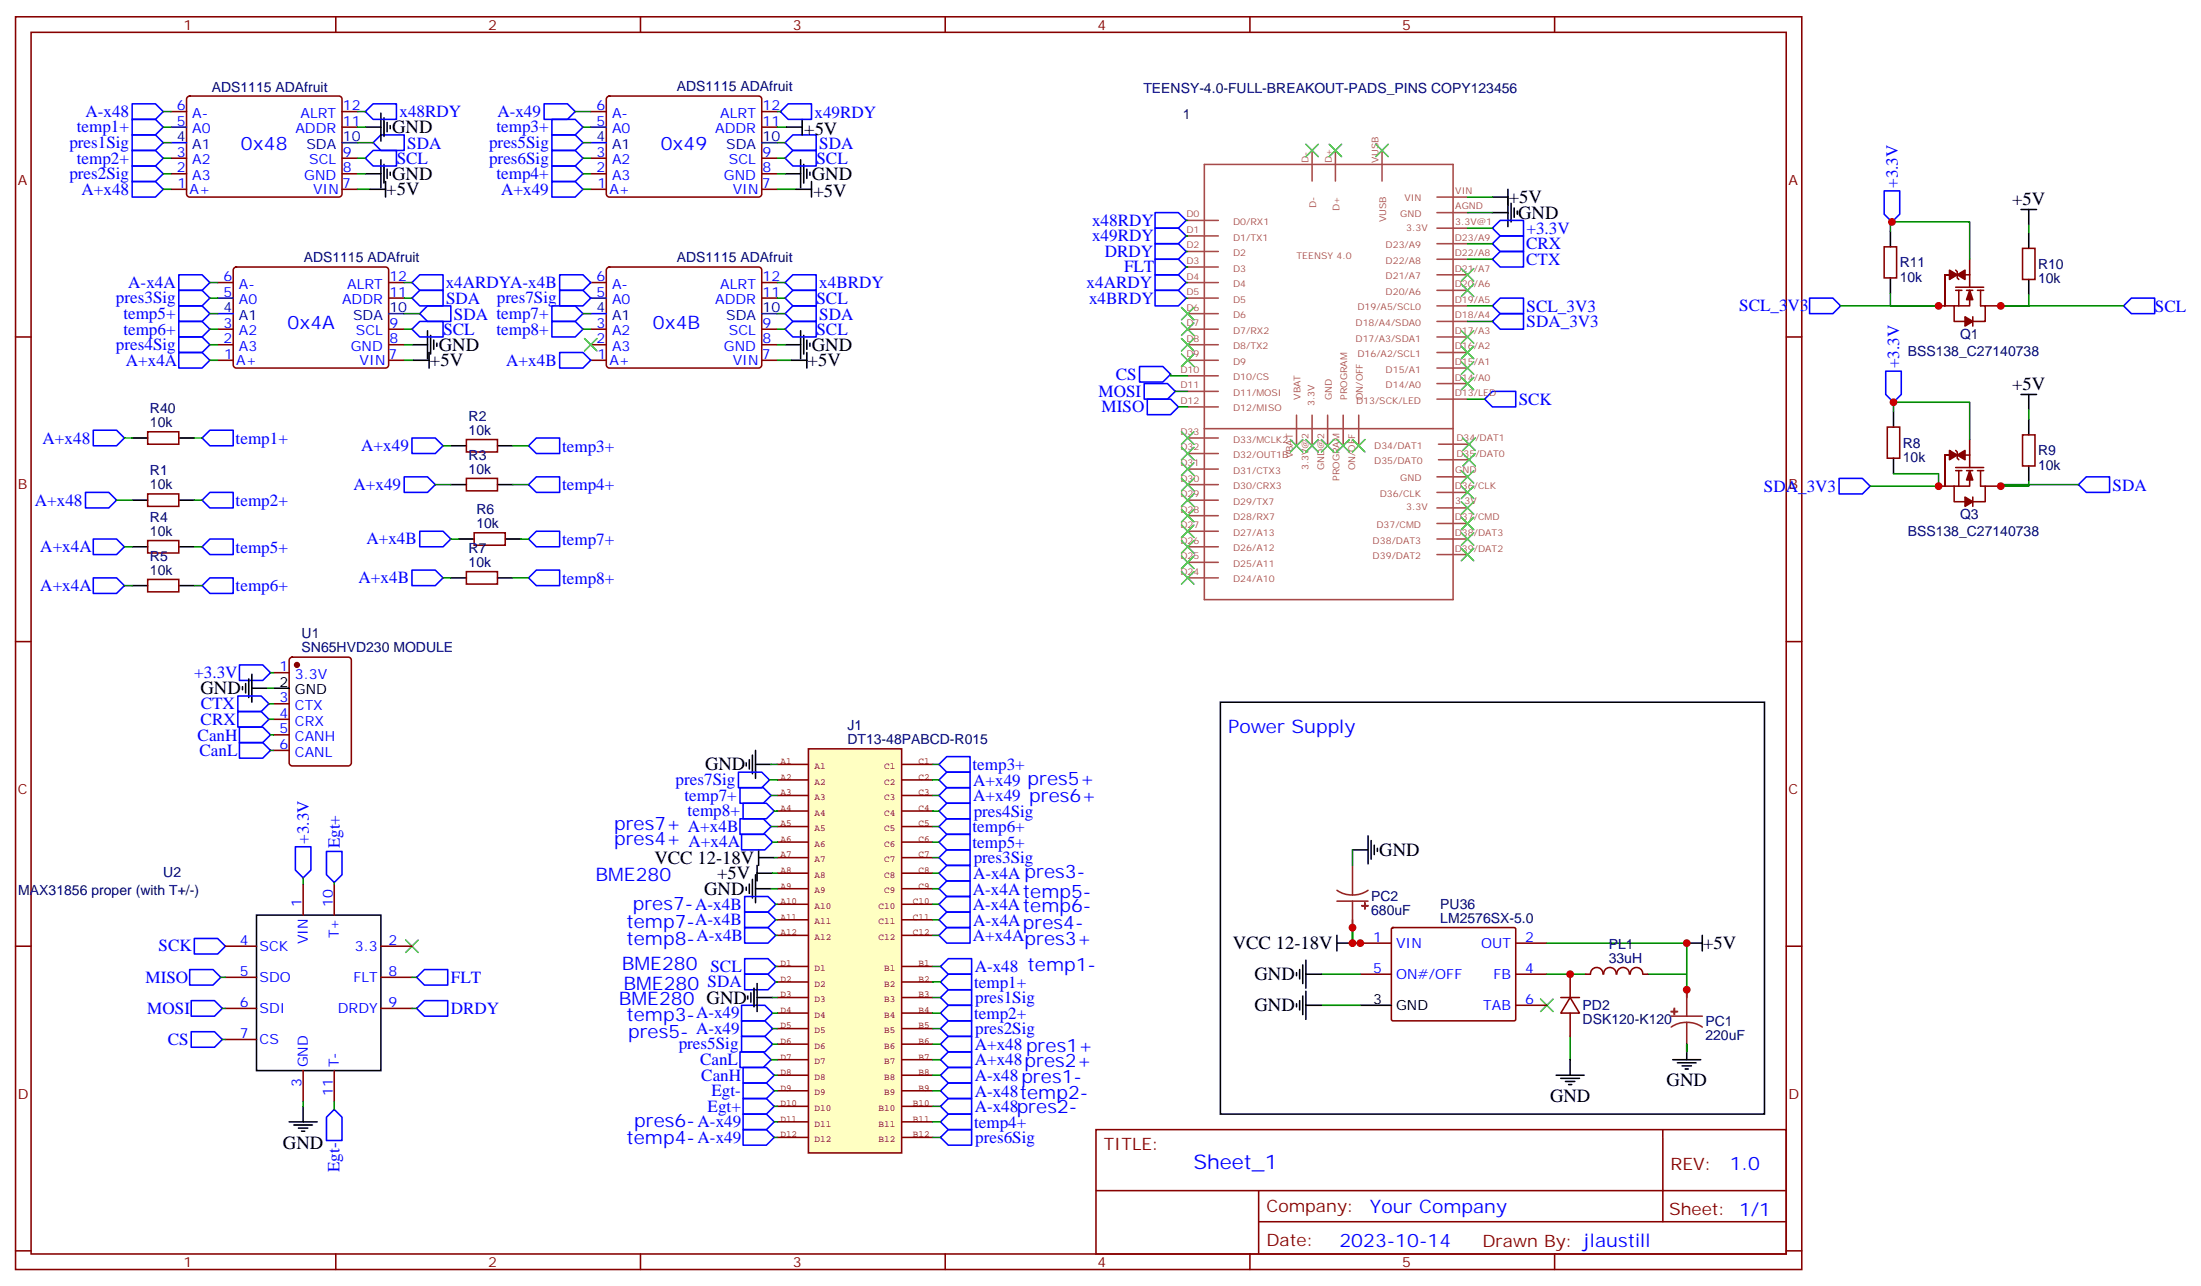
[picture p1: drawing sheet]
<svg xmlns="http://www.w3.org/2000/svg" width="499mm" height="292mm" viewBox="0 0 499 292" stroke-linecap="round" stroke-linejoin="round" font-family="sans-serif">
<g fill="none" stroke="#870000" stroke-width=".35">
<path d="M3.5 3.8h405.4v284.3h-405.4zM7.1 7.3h398.2v277.3h-398.2zM76.2 3.8v3.5M145.3 3.8v3.5M214.5 3.8v3.5M283.6 3.8v3.5M352.8 3.8v3.5M3.5 76.5h3.6M405.3 76.5h3.6M3.5 145.6h3.6M405.3 145.6h3.6M3.5 214.8h3.6"/>
<path d="M405.3 214.8h3.6M248.7 256.4h156.6v28.2h-156.6zM377.3 256.4v20.9M248.7 270.2h156.5M285.6 277.3h119.6M285.6 270.2v14.2M3.5 283.9h3.6M76.2 284.6v3.5M145.3 284.6v3.5M214.5 284.6v3.5M283.6 284.6v3.5M352.8 284.6v3.5"/>
<path d="M405.3 283.9h3.6"/>
</g>
<path d="M183.4 170h21.2v91.7h-21.2z" fill="#ffffc2" stroke="#850000" stroke-width=".35"/>
<g fill="none" stroke="#850000" stroke-width=".35">
<path d="M176.4 173.5h7M176.4 177h7M204.6 173.5h7.1M204.6 177h7.1M176.4 180.6h7M176.4 184.1h7M176.4 187.6h7M176.4 191.1h7M176.4 194.7h7M176.4 198.2h7M204.6 180.6h7.1M204.6 184.1h7.1"/>
<path d="M204.6 187.6h7.1M204.6 191.1h7.1M204.6 194.7h7.1M204.6 198.2h7.1M176.4 201.7h7M176.4 205.2h7M176.4 208.8h7M176.4 212.3h7M176.4 219.4h7M204.6 201.7h7.1M204.6 205.2h7.1M204.6 208.8h7.1"/>
<path d="M204.6 212.3h7.1M204.6 219.4h7.1M176.4 222.9h7M176.4 226.4h7M176.4 229.9h7M176.4 233.5h7M176.4 237h7M204.6 222.9h7.1M204.6 226.4h7.1M204.6 229.9h7.1M204.6 233.5h7.1M204.6 237h7.1"/>
<path d="M176.4 240.5h7M176.4 244.1h7M176.4 247.6h7M176.4 251.1h7M176.4 254.6h7M176.4 258.2h7M204.6 240.5h7.1M204.6 244.1h7.1M204.6 247.6h7.1M204.6 251.1h7.1M204.6 254.6h7.1M204.6 258.2h7.1"/>
</g>
<g fill="none" stroke="#3c3" stroke-width=".35">
<path d="M296.3 32.7l2.9 2.9M299.2 32.7l-2.9 2.9M301.6 32.7l2.8 2.9M304.4 32.7l-2.8 2.9M312.2 32.7l2.8 2.9M315 32.7l-2.8 2.9M132.6 76.8l2.9 2.9M135.5 76.8l-2.9 2.9M268.1 76.8l2.8 2.9M268.1 69.8l2.8 2.8M268.1 73.3l2.8 2.8M270.9 76.8l-2.8 2.9"/>
<path d="M270.9 69.8l-2.8 2.8M270.9 73.3l-2.8 2.8M331.6 61l2.8 2.8M331.6 64.5l2.8 2.8M331.6 75.1l2.8 2.8M331.6 78.6l2.8 2.8M334.4 61l-2.8 2.8M334.4 64.5l-2.8 2.8M334.4 75.1l-2.8 2.8M334.4 78.6l-2.8 2.8M268.1 80.4l2.8 2.8M268.1 98l2.8 2.8"/>
<path d="M270.9 80.4l-2.8 2.8M270.9 98l-2.8 2.8M292.8 99.8l2.8 2.8M295.6 99.8l-2.8 2.8M296.3 99.8l2.9 2.8M299.2 99.8l-2.9 2.8M299.9 99.8l2.8 2.8M302.7 99.8l-2.8 2.8M303.4 99.8l2.8 2.8M306.2 99.8l-2.8 2.8M306.9 99.8l2.8 2.8M309.7 99.8l-2.8 2.8"/>
<path d="M331.6 82.1l2.8 2.8M331.6 85.7l2.8 2.8M332 99.4l2.8 2.8M334.4 82.1l-2.8 2.8M334.4 85.7l-2.8 2.8M334.8 99.4l-2.8 2.8M268.1 101.5l2.8 2.9M268.1 105.1l2.8 2.8M268.1 108.6l2.8 2.8M268.1 112.1l2.8 2.8M268.1 115.6l2.8 2.9M268.1 119.2l2.8 2.8"/>
<path d="M270.9 101.5l-2.8 2.9M270.9 105.1l-2.8 2.8M270.9 108.6l-2.8 2.8M270.9 112.1l-2.8 2.8M270.9 115.6l-2.8 2.9M270.9 119.2l-2.8 2.8M331.6 110.3l2.8 2.9M331.6 113.9l2.8 2.8M331.6 117.4l2.8 2.8M331.6 106.8l2.8 2.8M332 102.9l2.8 2.9M334.4 110.3l-2.8 2.9"/>
<path d="M334.4 113.9l-2.8 2.8M334.4 117.4l-2.8 2.8M334.4 106.8l-2.8 2.8M334.8 102.9l-2.8 2.9M268.1 122.7l2.8 2.8M268.1 126.2l2.8 2.8M268.1 129.8l2.8 2.8M270.9 122.7l-2.8 2.8M270.9 126.2l-2.8 2.8M270.9 129.8l-2.8 2.8M331.6 124.5l2.8 2.8M331.6 120.9l2.8 2.9"/>
<path d="M334.4 124.5l-2.8 2.8M334.4 120.9l-2.8 2.9M92.1 213.4l2.8 2.8M94.9 213.4l-2.8 2.8M349.6 226.8l2.8 2.8M352.4 226.8l-2.8 2.8"/>
</g>
<g fill="none" stroke="#870000" stroke-width=".35">
<path d="M38.8 25.3h3.5M38.8 35.9h3.5M38.8 39.4h3.5M42.6 22l.4-.2h33.9a.71 .71 0 0 1 .7 .7v21.5a.76 .76 0 0 1-.7 .7h-33.9a.76 .76 0 0 1-.7-.7v-21.5zM77.6 25.3h3.5M77.6 35.9h3.5M77.6 39.4h3.5M77.6 28.9h3.5M134.1 25.3h3.5M134.1 35.9h3.5M134.1 39.4h3.5M137.8 22l.5-.2h33.9a.71 .71 0 0 1 .7 .7v21.5a.76 .76 0 0 1-.7 .7h-33.9a.76 .76 0 0 1-.7-.7v-21.5z"/>
<path d="M172.9 25.3h3.5M172.9 35.9h3.5M172.9 39.4h3.5M172.9 28.9h3.5M38.8 43h3.5M77.6 43h3.5M134.1 43h3.5M172.9 43h3.5M427.6 56h2.8v7.1h-2.8zM447 58.8v6.4M459 56.4h2.8v7h-2.8zM49.4 64.1h3.5"/>
<path d="M49.4 74.7h3.5M49.4 78.2h3.5M53.2 60.8l.4-.2h33.9a.71 .71 0 0 1 .7 .7v21.5a.76 .76 0 0 1-.7 .7h-33.9a.76 .76 0 0 1-.7-.7v-21.5zM88.2 64.1h3.5M88.2 74.7h3.5M88.2 78.2h3.5M88.2 67.7h3.5M134.1 64.1h3.5M134.1 74.7h3.5M134.1 78.2h3.5M137.8 60.8l.5-.2h33.9a.71 .71 0 0 1 .7 .7v21.5a.76 .76 0 0 1-.7 .7h-33.9a.76 .76 0 0 1-.7-.7v-21.5zM172.9 64.1h3.5"/>
<path d="M172.9 74.7h3.5M172.9 78.2h3.5M172.9 67.7h3.5M439.9 69.4h3.5M443.1 62.4h-1.8v7v-7h5.7M443.4 69.4v3.6h2.9M443.8 61.3l.3 .4v1.4l.4 .3M443.8 65.2h6.3M443.8 65.9h1.4M444.5 65.9v3.5M446.3 65.9h1.4M447 65.9v3.5h-3.6"/>
<path d="M447.7 71.9v2.1M448.7 65.9h1.4M449.4 65.9v3.5h1.1v3.6h-3.5M450.5 69.4h3.5M33.5 98h7.1v2.8h-7.1zM49.4 81.8h3.5M88.2 81.8h3.5M105.8 99.8h7.1v2.8h-7.1zM134.1 81.8h3.5M172.9 81.8h3.5M428.3 96.9h2.8v7.1h-2.8zM447 99.8v6.3"/>
<path d="M459 98.7h2.8v7.1h-2.8zM33.5 112.1h7.1v2.8h-7.1zM105.8 108.6h7.1v2.8h-7.1zM439.9 110.3h3.5M443.1 103.3h-1.8v7v-7h5.7M443.4 110.3v3.6h2.9M443.8 102.2l.3 .4v1.4l.4 .4M443.8 106.1h6.3M443.8 106.8h1.4M444.5 106.8v3.5M446.3 106.8h1.4M447 106.8v3.5h-3.6"/>
<path d="M447.7 112.8v2.1M448.7 106.8h1.4M449.4 106.8v3.5h1.1v3.6h-3.5M450.5 110.3h3.5M33.5 122.7h7.1v2.8h-7.1zM33.5 131.5h7.1v2.8h-7.1zM105.8 129.8h7.1v2.8h-7.1zM107.6 120.9h7.1v2.9h-7.1zM62.1 152.7h3.5M62.1 159.7h3.5M65.9 149.4l.4-.2h12.7a.71 .71 0 0 1 .7 .7v23.2a.76 .76 0 0 1-.7 .7h-12.7a.76 .76 0 0 1-.7-.7v-23.2zM62.1 163.3h3.5"/>
<path d="M62.1 166.8h3.5M62.1 170.3h3.5M51.2 214.8h7M68.8 200.7v7M75.8 200.7v7M86.4 214.8h7.1M308.7 214.1h7M315.8 210.7l.3-.2 27.7 .1 .2 .3-.1 20.6-.3 .2-27.7-.1-.2-.2zM344 214.1h7M51.2 221.8h7M51.2 228.9h7M51.2 235.9h7"/>
<path d="M86.4 221.8h7.1M86.4 228.9h7.1M308.7 221.1h7M344 221.1h7M344 228.2h7M354.2 226.4h4.2M356.3 226.4l2.1 3.5h-4.2zM356.3 221.1v5.3M356.3 229.9v5.3M359.8 221.1h1.1M360.9 221.1a1.41 1.41 0 0 1 1.4-1.5 1.41 1.41 0 0 1 1.4 1.5M363.9 221.1a1.41 1.41 0 0 1 1.4-1.5 1.41 1.41 0 0 1 1.4 1.5"/>
<path d="M366.9 221.1a1.41 1.41 0 0 1 1.4-1.5 1.41 1.41 0 0 1 1.4 1.5M370 221.1a1.41 1.41 0 0 1 1.4-1.5 1.41 1.41 0 0 1 1.4 1.5M372.9 221.1h1M68.8 243v7M75.8 243v7"/>
</g>
<g fill="none" stroke="#000" stroke-width=".35">
<path d="M82.9 39.4h3.5M82.9 28.9h3.5M86.4 25.7v6.3M86.4 36.3v6.3M87.1 26.7v4.3M87.1 37.3v4.3M87.8 27.8v2.1M87.8 38.4v2.1M88.5 28.5v.7M88.5 39.1v.7M178.2 39.4h3.5M178.5 28.9h3.5"/>
<path d="M181.7 36.3v6.3M182 27.1v3.5M182.4 37.3v4.3M183.1 38.4v2.1M183.8 39.1v.7M84 43h3.5M87.5 41.2v3.5M180.6 43h3.5M184.1 41.2v3.5M338.7 44.7h3.5M338.7 48.3h3.5M342.2 43v8.4"/>
<path d="M342.9 46.1v4.3M343.6 47.2v2.1M344.3 47.9v.7M429 52.5v3.5M458.6 47.6h3.5M460.4 47.6v3.5M460.4 52.8v3.6M93.5 78.2h3.5M97 75.1v6.3M97.7 76.1v4.3M98.4 77.2v2.1M99.1 77.9v.7"/>
<path d="M178.2 78.2h3.5M181.7 75.1v6.3M182.4 76.1v4.3M183.1 77.2v2.1M183.8 77.9v.7M429 63.1v3.5M460.4 63.4v3.6M30 99.4h3.5M40.6 99.4h3.5M93.8 81.8h3.6M97.4 80v3.5M179.6 81.8h3.5"/>
<path d="M183.1 80v3.5M429.7 93.4v3.5M458.6 89.5h3.5M460.4 89.5v3.6M460.4 95.2v3.5M30 113.5h3.5M40.6 113.5h3.5M102.3 101.2h3.5M102.3 110h3.5M112.9 101.2h3.5M112.9 110h3.5M429.7 104v3.5"/>
<path d="M460.4 105.8v3.5M30 124.1h3.5M30 132.9h3.5M40.6 124.1h3.5M40.6 132.9h3.5M102.3 131.2h3.5M104.1 122.3h3.5M112.9 131.2h3.5M114.7 122.3h3.5M55 155.9v.7M55.7 155.2v2.1M56.4 154.1v4.2"/>
<path d="M57.1 156.2h3.6M57.1 153v6.4M62.1 156.2h3.5M276.9 159.4h123.5v93.5h-123.5zM169.3 173.1v.7M170 172.4v2.2M170.7 171.4v4.2M171.4 170.3v6.4M171.4 173.5h3.6M170.7 199.6v4.2M171.4 198.5v6.4M171.8 198.2h3.5"/>
<path d="M171.8 196.4v3.6M172.2 194.7h3.5M172.2 192.9v3.5M306.9 192.9h3.5M310.4 189.7v6.4M311.1 190.8v4.2M311.9 191.8v2.2M312.6 192.5v.8M58.2 207.7h28.2v35.3h-28.2zM169.3 201.4v.7M170 200.7v2.1M171.4 201.7h3.6"/>
<path d="M295.6 219v4.2M296.3 217.9v6.4M303.4 214.1h3.5M303.4 212.3v3.5M382.8 214.1h3.5M386.3 212.3v3.5M169.7 226.1v.7M170.4 225.4v2.1M171.1 224.3v4.2M171.8 223.2v6.4M171.8 226.4h3.5M294.2 220.8v.7"/>
<path d="M294.2 227.8v.7M294.9 220.1v2.1M294.9 227.1v2.1M295.6 226.1v4.2M296.3 228.2h3.6M296.3 225v6.4M296.3 221.1h3.6M308.7 228.2h7M382.8 237v3.5M65.6 254.6h6.4M66.7 255.3h4.2M67.7 256h2.1"/>
<path d="M68.4 256.8h.7M68.8 251.1v3.5M353.1 244.1h6.4M354.2 244.8h4.2M355.2 245.5h2.2M356 246.2h.7M356.3 240.5v3.6M379.6 240.5h6.3M380.6 241.2h4.3M381.7 241.9h2.1M382.4 242.6h.7"/>
</g>
<g fill="none" stroke="#008700" stroke-width=".35">
<path d="M37 39.4h1.8M37 35.9h1.8M37 32.4h1.8M37 28.9h1.8M37 25.3h1.8M81.1 39.4h1.8M81.1 35.9h1.8M81.1 32.4h3.6M81.1 28.9h1.8M81.1 25.3h1.8M130.5 25.3h3.6M132.3 39.4h1.8"/>
<path d="M132.3 35.9h1.8M132.3 32.4h1.8M132.3 28.9h1.8M176.4 39.4h1.8M176.4 35.9h1.8M176.4 32.4h1.8M176.4 28.9h2.1M176.4 25.3h.7M37 43h1.8M81.1 43h2.9M132.3 43h1.8M176.4 43h4.2"/>
<path d="M269.2 57.1h.3M269.2 50h.3M269.2 53.6h.3M333 44.7h5.7M333 48.3h5.7M333 51.8h5.7M333 55.3h5.7M333 58.8h5.7M429 52.5v-2.1h18v8.4M460.4 51.1v1.7M47.6 78.2h1.8M47.6 74.7h1.8"/>
<path d="M47.6 71.2h1.8M47.6 67.7h1.8M47.6 64.1h1.8M91.7 78.2h1.8M91.7 74.7h1.8M91.7 71.2h3.5M91.7 67.7h1.8M91.7 64.1h1.8M132.3 74.7h1.8M132.3 71.2h1.8M176.4 78.2h1.8M176.4 74.7h1.8"/>
<path d="M176.4 71.2h1.8M176.4 67.7h1.8M176.4 64.1h1.8M269.2 67.7h.3M269.2 64.1h.3M269.2 60.6h.3M333 73h5.7M333 69.4h5.7M429 66.6v2.8h10.9h-22.2M460.4 67v2.4h-6.4h27.9M28.2 99.4h1.8M44.1 99.4h1.8"/>
<path d="M47.6 81.8h1.8M91.7 81.8h2.1M176.4 81.8h3.2M265.6 84.9v.4h3.9M266.7 88.8h2.8M267.4 92.4h2.1M333 90.6h3.9M429.7 93.4v-2.1h17.3v8.5M460.4 93.1v2.1M26.5 113.5h3.5M44.1 113.5h1.8M98.8 110h3.5"/>
<path d="M100.5 101.2h1.8M116.4 101.2h3.5M116.4 110h3.5M429.7 107.5h10.2v2.8h-15.5M460.4 109.3v1h-6.4v-.3h17.7M28.2 124.1h1.8M28.2 132.9h1.8M44.1 124.1h1.8M44.1 132.9h1.8M100.5 131.2h1.8M102.3 122.3h1.8M116.4 131.2h3.5"/>
<path d="M118.2 122.3h1.7M60.7 156.2h1.4M61 159.7h1.1M61.4 152.7h.7M61 163.3h1.1M61.4 166.8h.7M61.4 170.3h.7M174.6 177h1.8M175 173.5h1.4M211.7 177h1.4M211.7 173.5h1.4M68.8 199.2v1.5"/>
<path d="M175 180.6h1.4M175 187.6h1.4M175.3 198.2h1.1M175.3 191.1h1.1M175.7 194.7h.7M175.7 184.1h.7M211.7 194.7h1.4M211.7 198.2h1.4M211.7 180.6h1.4M211.7 184.1h1.4M211.7 187.6h1.4M211.7 191.1h1.4"/>
<path d="M306.9 192.9v3.5M75.8 200.3v.4M175 201.7h1.4M176 212.3h.4M176 208.8h.4M176 205.2h.4M176 219.4h.4M211.7 201.7h1.4M211.7 212.3h1.4M211.7 208.8h1.4M211.7 205.2h1.4M211.7 219.4h1.7"/>
<path d="M306.9 210.5v3.6h1.8M306.9 208.8v5.3M351 214.1h31.8v12.3v-5.3h-8.9M50.1 221.8h1.1M50.4 235.9h.8M50.4 228.9h.8M93.5 228.9h1M93.5 221.8h1M175.3 237h1.1M175.3 233.5h1.1M175.3 229.9h1.1M175.3 226.4h1.1"/>
<path d="M176 222.9h.4M211.7 237h1.7M211.7 233.5h1.7M211.7 229.9h1.7M211.7 226.4h1.7M211.7 222.9h1.7M299.9 221.1h8.8M299.9 228.2h8.8M351 221.1h8.8M356.3 235.2v5.3M382.8 237v1.8M68.8 250v1.1"/>
<path d="M75.8 250v1.8M175 240.5h1.4M175.7 244.1h.7M175.7 247.6h.7M175.7 251.1h.7M175.7 258.2h.7M175.7 254.6h.7M211.7 244.1h1.7M211.7 240.5h1.7M211.7 247.6h1.7M211.7 251.1h1.7M211.7 258.2h1.7"/>
<path d="M211.7 254.6h1.7"/>
</g>
<path d="M306.9 196.4v6.7M303.4 202.1l1.7 .8 1.8 .2M303.4 204.5h7M306.9 204.5v6M310.4 202.1l-1.6 .8-1.9 .2M379.2 230.6h7.1M382.8 232.1l1.8 .2 1.7 .8M382.8 232.1l-1.9 .2-1.7 .8M382.8 224.6v6M382.8 232.1v6.7" fill="none" stroke="#8c2424" stroke-width=".35"/>
<g fill="#8c2424" stroke="#8c2424" stroke-width=".35">
<path d="M309 205.6h1.4z"/>
<path d="M309.7 204.9v1.4z"/>
<path d="M379.2 229.6h1.4z"/>
<path d="M379.9 228.9l.1 1.4z"/>
</g>
<path d="M38.8 28.9h3.5M77.6 32.4h3.5M134.1 28.9h3.5M172.9 32.4h3.5M49.4 67.7h3.5M88.2 71.2h3.5M134.1 67.7h3.5M172.9 71.2h3.5" fill="none" stroke="#009" stroke-width=".35"/>
<g fill="none" stroke="#00f" stroke-width=".35">
<path d="M30 27.1h5.3l1.7 1.8-1.7 1.7h-5.3zM30 23.6h5.3l1.7 1.7-1.7 1.8h-5.3zM30 30.6h5.3l1.7 1.8-1.7 1.7h-5.3zM30 34.1h5.3l1.7 1.8-1.7 1.8h-5.3zM30 37.7h5.3l1.7 1.7-1.7 1.8h-5.3zM38.8 32.4h3.5M82.9 35.9l1.8-1.8h5.3v3.6h-5.3zM84.7 32.4l1.7-1.8h5.3v3.5h-5.3zM84.7 23.6h5.3v3.5h-5.3l-1.8-1.8zM123.5 23.6h5.3l1.7 1.7-1.7 1.8h-5.3zM125.2 27.1h5.3l1.8 1.8-1.8 1.7h-5.3zM125.2 30.6h5.3l1.8 1.8-1.8 1.7h-5.3z"/>
<path d="M125.2 34.1h5.3l1.8 1.8-1.8 1.8h-5.3zM125.2 37.7h5.3l1.8 1.7-1.8 1.8h-5.3zM134.1 32.4h3.5M178.2 35.9l1.7-1.8h5.3v3.6h-5.3zM178.2 32.4l1.7-1.8h5.3v3.5h-5.3zM178.9 23.6h5.2v3.5h-5.2l-1.8-1.8zM30 41.2h5.3l1.7 1.8-1.7 1.7h-5.3zM125.2 41.2h5.3l1.8 1.8-1.8 1.7h-5.3zM262.1 55.3h5.3l1.8 1.8-1.8 1.7h-5.3zM262.1 58.8h5.3l1.8 1.8-1.8 1.8h-5.3zM262.1 51.8h5.3l1.8 1.8-1.8 1.7h-5.3zM262.1 48.3h5.3l1.8 1.7-1.8 1.8h-5.3z"/>
<path d="M338.7 51.8l1.7-1.8h5.3v3.6h-5.3zM338.7 55.3l1.7-1.7h5.3v3.5h-5.3zM338.7 58.8l1.7-1.7h5.3v3.5h-5.3zM427.6 43.3h3.5v5.3l-1.8 1.8-1.7-1.8zM40.6 65.9h5.3l1.7 1.8-1.7 1.7h-5.3zM40.6 62.4h5.3l1.7 1.7-1.7 1.8h-5.3zM40.6 69.4h5.3l1.7 1.8-1.7 1.8h-5.3zM40.6 73h5.3l1.7 1.7-1.7 1.8h-5.3zM40.6 76.5h5.3l1.7 1.7-1.7 1.8h-5.3zM49.4 71.2h3.5M93.5 74.7l1.7-1.7h5.3v3.5h-5.3zM93.5 67.7l1.7-1.8h5.3v3.5h-5.3z"/>
<path d="M93.5 64.1l1.7-1.7h5.3v3.5h-5.3zM95.2 71.2l1.8-1.8h5.3v3.6h-5.3zM125.2 69.4h5.3l1.8 1.8-1.8 1.8h-5.3zM125.2 73h5.3l1.8 1.7-1.8 1.8h-5.3zM127 62.4h5.3l1.8 1.7-1.8 1.8h-5.3zM127 65.9h5.3l1.8 1.8-1.8 1.7h-5.3zM134.1 71.2h3.5M178.2 74.7l1.7-1.7h5.3v3.5h-5.3zM178.2 71.2l1.7-1.8h5.3v3.6h-5.3zM178.2 67.7l1.7-1.8h5.3v3.5h-5.3zM178.2 64.1l1.7-1.7h5.3v3.5h-5.3zM262.1 65.9h5.3l1.8 1.8-1.8 1.7h-5.3z"/>
<path d="M262.1 62.4h5.3l1.8 1.7-1.8 1.8h-5.3zM338.7 73l1.7-1.8h5.3v3.5h-5.3zM338.7 69.4l1.7-1.7h5.3v3.5h-5.3zM410.6 67.7h5.3l1.8 1.7-1.8 1.8h-5.3zM481.9 69.4l1.8-1.7h5.2v3.5h-5.2zM21.2 97.6h5.3l1.7 1.8-1.7 1.8h-5.3zM40.6 80h5.3l1.7 1.8-1.7 1.7h-5.3zM45.9 99.4l1.7-1.8h5.3v3.6h-5.3zM93.5 99.4h5.3l1.7 1.8-1.7 1.7h-5.3zM127 80h5.3l1.8 1.8-1.8 1.7h-5.3zM258.6 83.2h5.3l1.7 1.7-1.7 1.8h-5.3zM259.6 87.1h5.3l1.8 1.7-1.8 1.8h-5.3z"/>
<path d="M260.3 90.6h5.3l1.8 1.8-1.8 1.7h-5.3zM336.9 90.6l1.8-1.8h5.3v3.6h-5.3zM427.9 84.2h3.5v5.3l-1.7 1.8-1.8-1.8zM19.4 111.8h5.3l1.8 1.7-1.8 1.8h-5.3zM45.9 113.5l1.7-1.7h5.3v3.5h-5.3zM91.7 108.2h5.3l1.8 1.8-1.8 1.8h-5.3zM119.9 101.2l1.8-1.8h5.3v3.5h-5.3zM119.9 110l1.8-1.8h5.3v3.6h-5.3zM417.3 108.6h5.3l1.8 1.7-1.8 1.8h-5.3zM471.7 110l1.7-1.8h5.3v3.6h-5.3zM21.2 122.3h5.3l1.7 1.8-1.7 1.8h-5.3zM21.2 131.2h5.3l1.7 1.7-1.7 1.8h-5.3z"/>
<path d="M45.9 124.1l1.7-1.8h5.3v3.6h-5.3zM45.9 132.9l1.7-1.7h5.3v3.5h-5.3zM93.5 129.4h5.3l1.7 1.8-1.7 1.7h-5.3zM95.2 120.6h5.3l1.8 1.7-1.8 1.8h-5.3zM119.9 122.3l1.8-1.7h5.3v3.5h-5.3zM119.9 131.2l1.8-1.8h5.3v3.5h-5.3zM54 158h5.3l1.7 1.7-1.7 1.8h-5.3zM54.3 150.9h5.3l1.8 1.8-1.8 1.7h-5.3zM54 161.5h5.3l1.7 1.8-1.7 1.7h-5.3zM54.3 165h5.3l1.8 1.8-1.8 1.8h-5.3zM54.3 168.6h5.3l1.8 1.7-1.8 1.8h-5.3zM167.6 175.3h5.3l1.7 1.7-1.7 1.8h-5.3z"/>
<path d="M167.9 178.8h5.3l1.8 1.8-1.8 1.7h-5.3zM213.1 173.5l1.7-1.8h5.3v3.6h-5.3zM213.1 177l1.7-1.7h5.3v3.5h-5.3zM67 192.2h3.6v5.3l-1.8 1.7-1.8-1.7zM74.1 193.3h3.5v5.2l-1.8 1.8-1.7-1.8zM167.9 185.8h5.3l1.8 1.8-1.8 1.8h-5.3zM168.3 189.4h5.3l1.7 1.7-1.7 1.8h-5.3zM168.6 182.3h5.3l1.8 1.8-1.8 1.7h-5.3zM213.1 180.6l1.7-1.8h5.3v3.5h-5.3zM213.1 191.1l1.7-1.7h5.3v3.5h-5.3zM213.1 187.6l1.7-1.8h5.3v3.6h-5.3zM213.1 198.2l1.7-1.8h5.3v3.6h-5.3z"/>
<path d="M213.1 184.1l1.7-1.8h5.3v3.5h-5.3zM214.8 192.9h5.3v3.5h-5.3l-1.7-1.7zM44.1 213h5.3l1.8 1.8-1.8 1.7h-5.3zM169 217.6h5.3l1.7 1.8-1.7 1.7h-5.3zM169 210.5h5.3l1.7 1.8-1.7 1.8h-5.3zM169 207h5.3l1.7 1.8-1.7 1.7h-5.3zM169 203.5h5.3l1.7 1.7-1.7 1.8h-5.3zM213.1 212.3l1.7-1.8h5.3v3.6h-5.3zM213.1 205.2l1.7-1.7h5.3v3.5h-5.3zM213.1 201.7l1.7-1.7h5.3v3.5h-5.3zM213.1 208.8l1.7-1.8h5.3v3.5h-5.3zM213.4 219.4l1.8-1.8h5.3v3.5h-5.3z"/>
<path d="M43 220.1h5.3l1.8 1.7-1.8 1.8h-5.3zM43.4 227.1h5.3l1.7 1.8-1.7 1.7h-5.3zM43.4 234.2h5.3l1.7 1.7-1.7 1.8h-5.3zM94.5 228.9l1.8-1.8h5.3v3.5h-5.3zM94.5 221.8l1.8-1.7h5.3v3.5h-5.3zM167.9 238.8h5.3l1.8 1.7-1.8 1.8h-5.3zM168.3 228.2h5.3l1.7 1.7-1.7 1.8h-5.3zM168.3 235.2h5.3l1.7 1.8-1.7 1.8h-5.3zM168.3 231.7h5.3l1.7 1.8-1.7 1.7h-5.3zM169 221.1h5.3l1.7 1.8-1.7 1.7h-5.3zM213.4 222.9l1.8-1.8h5.3v3.5h-5.3zM213.4 226.4l1.8-1.8h5.3v3.6h-5.3z"/>
<path d="M213.4 237l1.8-1.8h5.3v3.6h-5.3zM213.4 233.5l1.8-1.8h5.3v3.5h-5.3zM215.2 228.2h5.3v3.5h-5.3l-1.8-1.8zM75.8 251.8l1.8 1.8v5.3h-3.5v-5.3zM168.6 242.3h5.3l1.8 1.8-1.8 1.7h-5.3zM168.6 256.4h5.3l1.8 1.8-1.8 1.7h-5.3zM168.6 252.9h5.3l1.8 1.7-1.8 1.8h-5.3zM168.6 249.3h5.3l1.8 1.8-1.8 1.8h-5.3zM168.6 245.8h5.3l1.8 1.8-1.8 1.7h-5.3zM213.4 251.1l1.8-1.8h5.3v3.6h-5.3zM213.4 240.5l1.8-1.7h5.3v3.5h-5.3zM213.4 244.1l1.8-1.8h5.3v3.5h-5.3z"/>
<path d="M213.4 258.2l1.8-1.8h5.3v3.5h-5.3zM213.4 254.6l1.8-1.7h5.3v3.5h-5.3zM215.2 245.8h5.3v3.5h-5.3l-1.8-1.7z"/>
</g>
<g fill="none" stroke="#a64a4a" stroke-width=".35">
<path d="M273.3 37.3h56.4v98.8h-56.4zM297.7 34.1v7M303 34.1v7M313.6 34.1v7M269.5 50h7M269.5 53.6h7M269.5 57.1h7M326.1 58.8h6.9M326.1 55.3h6.9M326.1 44.7h6.9M326.1 48.3h6.9M326.1 51.8h6.9"/>
<path d="M269.5 60.6h7M269.5 64.1h7M269.5 67.7h7M269.5 71.2h7M269.5 74.7h7M269.5 78.2h7M326.1 76.5h6.9M326.1 73h6.9M326.1 69.4h6.9M326.1 65.9h6.9M326.1 62.4h6.9M269.5 85.3h7"/>
<path d="M269.5 88.8h7M269.5 92.4h7M269.5 81.8h7M269.5 99.4h7M273.3 97.3h56.4M294.2 94.2v7M297.7 94.2v7M301.3 94.2v7M304.8 94.2v7M308.3 94.2v7M326.1 90.6h6.9M326.1 83.5h6.9"/>
<path d="M326.1 87.1h6.9M326.1 80h6.9M269.5 117.1h7M269.5 113.5h7M269.5 110h7M269.5 106.5h7M269.5 102.9h7M326.1 111.8h6.9M326.1 118.8h6.9M326.1 108.2h6.9M326.1 115.3h6.9M326.4 100.8h7"/>
<path d="M326.4 104.4h7M269.5 131.2h7M269.5 127.6h7M269.5 124.1h7M269.5 120.6h7M326.1 122.3h6.9M326.1 125.9h6.9"/>
</g>
<g fill="#870000" stroke="#870000" stroke-width=".35">
<path d="M447 106.8l.7 2.1h-1.4z"/>
<path d="M445.9 112.8l1.8 1.1-1.8 1z"/>
<path d="M444.1 103.3l1.8-1.1v2.2z"/>
<path d="M442.4 102.2l1.7 1.1-1.7 1.1z"/>
<path d="M447 65.9l.7 2.1h-1.4z"/>
<path d="M445.9 71.9l1.8 1.1-1.8 1z"/>
<path d="M444.1 62.4l1.8-1.1v2.1z"/>
<path d="M442.4 61.3l1.7 1.1-1.7 1z"/>
<circle cx="67.4" cy="150.9" r=".53"/>
</g>
<g fill="#c00">
<circle cx="382.8" cy="214.1" r=".88"/>
<circle cx="308.7" cy="214.1" r=".88"/>
<circle cx="306.9" cy="214.1" r=".88"/>
<circle cx="306.9" cy="210.5" r=".88"/>
<circle cx="356.3" cy="221.1" r=".88"/>
<circle cx="382.8" cy="224.6" r=".88"/>
<circle cx="439.9" cy="110.3" r=".88"/>
<circle cx="454" cy="110.3" r=".88"/>
<circle cx="429.7" cy="91.3" r=".88"/>
<circle cx="439.9" cy="69.4" r=".88"/>
<circle cx="454" cy="69.4" r=".88"/>
<circle cx="429.3" cy="50.4" r=".88"/>
</g>
<text font-size="4.6" fill="#00f" x="270.8" y="265.4">Sheet_1</text>
<g font-size="4.2" fill="#00f">
<text x="54.7" y="34.1">0x48</text>
<text x="149.9" y="34.1">0x49</text>
<text x="65.3" y="74.7">0x4A</text>
<text x="148.2" y="74.7">0x4B</text>
<text x="278.7" y="166.4">Power Supply</text>
<text x="139.3" y="188.3">pres7+ A+x4B</text>
<text x="139.3" y="191.8">pres4+ A+x4A</text>
<text x="135.1" y="200">BME280</text>
<text x="143.6" y="206.7">pres7-A-x4B</text>
<text x="142.2" y="210.5">temp7-A-x4B</text>
<text x="142.2" y="214.4">temp8-A-x4B</text>
<text x="141.1" y="220.1">BME280</text>
<text x="141.5" y="224.6">BME280 SDA</text>
<text x="140.4" y="228.2">BME280 GND</text>
<text x="142.2" y="231.7">temp3-A-x49</text>
<text x="142.5" y="235.6">pres5- A-x49</text>
<text x="143.9" y="255.7">pres6-A-x49</text>
<text x="142.2" y="259.6">temp4-A-x49</text>
<text x="392.5" y="265.7">1.0</text>
<text x="310.9" y="275.2">Your Company</text>
<text x="304" y="283">2023-10-14</text>
</g>
<g font-size="4.2">
<text x="89" y="30.2">GND</text>
<text x="182.5" y="30.6">+5V</text>
<text x="89" y="40.8">GND</text>
<text x="184.2" y="40.8">GND</text>
<text x="87.7" y="44.4">+5V</text>
<text x="184.6" y="44.8">+5V</text>
<text x="342.4" y="46.1">+5V</text>
<text x="456.6" y="46.5">+5V</text>
<text x="344.5" y="49.7">GND</text>
<text x="97.5" y="83.2">+5V</text>
<text x="99.6" y="79.6">GND</text>
<text x="183.3" y="83.2">+5V</text>
<text x="184.2" y="79.6">GND</text>
<text x="456.6" y="88.4">+5V</text>
<text x="45.5" y="157.6">GND</text>
<text x="160" y="174.9">GND</text>
<text x="148.5" y="196">VCC 12-18V</text>
<text x="313" y="194.3">GND</text>
<text x="159.8" y="203.1">GND</text>
<text x="162.7" y="199.6">+5V</text>
<text x="279.7" y="215.4">VCC 12-18V</text>
<text x="386.5" y="215.5">+5V</text>
<text x="284.7" y="222.5">GND</text>
<text x="284.7" y="229.6">GND</text>
<text x="351.7" y="250.1">GND</text>
<text x="378.2" y="246.6">GND</text>
<text x="64.2" y="260.7">GND</text>
</g>
<g font-size="3.9" fill="#00f">
<text x="19.4" y="26.6">A-x48</text>
<text x="90.7" y="26.6">x48RDY</text>
<text x="112.9" y="26.5">A-x49</text>
<text x="184.8" y="26.7">x49RDY</text>
<text x="15.7" y="33.6">pres1Sig</text>
<text x="17.4" y="30.1">temp1+</text>
<text x="92.4" y="33.7">SDA</text>
<text x="111" y="33.6">pres5Sig</text>
<text x="112.7" y="30.1">temp3+</text>
<text x="185.9" y="33.7">SDA</text>
<text x="15.7" y="40.7">pres2Sig</text>
<text x="17.4" y="37.1">temp2+</text>
<text x="90" y="37.2">SCL</text>
<text x="111" y="37.1">pres6Sig</text>
<text x="112.7" y="40.7">temp4+</text>
<text x="185.3" y="37.2">SCL</text>
<text x="18.5" y="44.2">A+x48</text>
<text x="113.7" y="44.2">A+x49</text>
<text x="430.6" y="42.7" transform="rotate(-90 430.6 42.7)">+3.3V</text>
<text x="247.8" y="51.3">x48RDY</text>
<text x="346.4" y="53.1">+3.3V</text>
<text x="247.8" y="54.8">x49RDY</text>
<text x="250.7" y="58.3">DRDY</text>
<text x="346.3" y="56.5">CRX</text>
<text x="29.1" y="65.3">A-x4A</text>
<text x="101.1" y="65.4">x4ARDYA-x4B</text>
<text x="185.9" y="65.4">x4BRDY</text>
<text x="246.6" y="65.4">x4ARDY</text>
<text x="255.1" y="61.8">FLT</text>
<text x="346.3" y="60">CTX</text>
<text x="26.3" y="68.9">pres3Sig</text>
<text x="101.2" y="69">SDA</text>
<text x="112.8" y="68.9">pres7Sig</text>
<text x="185.3" y="68.9">SCL</text>
<text x="247.1" y="68.9">x4BRDY</text>
<text x="346.4" y="70.7">SCL_3V3</text>
<text x="394.7" y="70.6">SCL_3V3</text>
<text x="489" y="70.8">SCL</text>
<text x="28" y="72.4">temp5+</text>
<text x="28" y="75.9">temp6+</text>
<text x="100.6" y="76">SCL</text>
<text x="103" y="72.5">SDA temp7+</text>
<text x="112.7" y="75.9">temp8+</text>
<text x="185.3" y="76">SCL</text>
<text x="185.9" y="72.5">SDA</text>
<text x="346.4" y="74.2">SDA_3V3</text>
<text x="26.3" y="79.5">pres4Sig</text>
<text x="28.6" y="83">A+x4A</text>
<text x="114.9" y="83">A+x4B</text>
<text x="431" y="83.6" transform="rotate(-90 431 83.6)">+3.3V</text>
<text x="253.2" y="86.2">CS</text>
<text x="249.3" y="90.1">MOSI</text>
<text x="250" y="93.6">MISO</text>
<text x="344.6" y="92">SCK</text>
<text x="9.7" y="100.7">A+x48</text>
<text x="53.5" y="100.7">temp1+</text>
<text x="82" y="102.4">A+x49</text>
<text x="127.6" y="102.5">temp3+</text>
<text x="80.2" y="111.2">A+x49</text>
<text x="127.6" y="111.3">temp4+</text>
<text x="400.3" y="111.6">SDA_3V3</text>
<text x="479.4" y="111.3">SDA</text>
<text x="7.9" y="114.8">A+x48</text>
<text x="53.5" y="114.8">temp2+</text>
<text x="9.2" y="125.3">A+x4A</text>
<text x="53.5" y="125.4">temp5+</text>
<text x="83.1" y="123.6">A+x4B</text>
<text x="127.6" y="123.7">temp7+</text>
<text x="9.2" y="134.1">A+x4A</text>
<text x="53.5" y="134.2">temp6+</text>
<text x="81.4" y="132.4">A+x4B</text>
<text x="127.6" y="132.5">temp8+</text>
<text x="44.1" y="153.9">+3.3V</text>
<text x="45.5" y="161">CTX</text>
<text x="45.5" y="164.5">CRX</text>
<text x="44.8" y="168.1">CanH</text>
<text x="45.3" y="171.7">CanL</text>
<text x="153.3" y="178.2">pres7Sig</text>
<text x="220.7" y="174.8">temp3+</text>
<text x="220.8" y="178.3">A+x49 pres5+</text>
<text x="155.3" y="181.8">temp7+</text>
<text x="156" y="185.3">temp8+</text>
<text x="220.8" y="181.9">A+x49 pres6+</text>
<text x="221" y="185.4">pres4Sig</text>
<text x="70.1" y="191.5" transform="rotate(-90 70.1 191.5)">+3.3V</text>
<text x="220.7" y="188.9">temp6+</text>
<text x="77.1" y="192.5" transform="rotate(-90 77.1 192.5)">Egt+</text>
<text x="220.7" y="192.4">temp5+</text>
<text x="221" y="196">pres3Sig</text>
<text x="220.8" y="203">A-x4Atemp5-</text>
<text x="220.8" y="199.5">A-x4A pres3-</text>
<text x="220.8" y="206.6">A-x4Atemp6-</text>
<text x="36" y="215.9">SCK</text>
<text x="220.8" y="213.6">A+x4Apres3+</text>
<text x="220.8" y="210.1">A-x4Apres4-</text>
<text x="161.2" y="220.6">SCL</text>
<text x="221.2" y="220.7">A-x48 temp1-</text>
<text x="33" y="223.1">MISO</text>
<text x="102.3" y="223.1">FLT</text>
<text x="221" y="224.2">temp1+</text>
<text x="221.3" y="227.7">pres1Sig</text>
<text x="33.4" y="230.2">MOSI</text>
<text x="102.3" y="230.2">DRDY</text>
<text x="221" y="231.3">temp2+</text>
<text x="38.1" y="237.2">CS</text>
<text x="154" y="238.2">pres5Sig</text>
<text x="221.2" y="238.4">A+x48 pres1+</text>
<text x="221.3" y="234.8">pres2Sig</text>
<text x="158.9" y="241.8">CanL</text>
<text x="159.1" y="245.3">CanH</text>
<text x="221.2" y="241.8">A+x48pres2+</text>
<text x="221.2" y="245.3">A-x48pres1-</text>
<text x="161.4" y="248.8">Egt-</text>
<text x="221.2" y="248.9">A-x48temp2-</text>
<text x="160.6" y="252.3">Egt+</text>
<text x="221" y="255.9">temp4+</text>
<text x="221.2" y="252.4">A-x48pres2-</text>
<text x="221.3" y="259.5">pres6Sig</text>
<text x="77.1" y="266.1" transform="rotate(-90 77.1 266.1)">Egt-</text>
</g>
<g font-size="3.9" fill="#800">
<text x="250.5" y="261">TITLE:</text>
<text x="379.1" y="265.7">REV:</text>
<text x="287.4" y="275.2">Company:</text>
<text x="378.7" y="275.8">Sheet: 1/1</text>
<text x="287.4" y="282.9">Date:</text>
<text x="336.4" y="282.9">Drawn By: jlaustill</text>
</g>
<g font-size="3.2" fill="#800">
<text x="41.6" y="6.8">1</text>
<text x="110.8" y="6.8">2</text>
<text x="179.9" y="6.8">3</text>
<text x="249.1" y="6.8">4</text>
<text x="318.2" y="6.8">5</text>
<text x="4.1" y="41.9">A</text>
<text x="405.9" y="41.9">A</text>
<text x="4.1" y="111.1">B</text>
<text x="405.9" y="111.1">B</text>
<text x="4.1" y="180.2">C</text>
<text x="405.9" y="180.2">C</text>
<text x="4.1" y="249.3">D</text>
<text x="405.9" y="249.3">D</text>
<text x="41.6" y="287.6">1</text>
<text x="110.8" y="287.6">2</text>
<text x="179.9" y="287.6">3</text>
<text x="249.1" y="287.6">4</text>
<text x="318.2" y="287.6">5</text>
</g>
<g font-size="3.2" fill="#000080">
<text x="48.1" y="20.8">ADS1115 ADAfruit</text>
<text x="153.6" y="20.7">ADS1115 ADAfruit</text>
<text x="259.5" y="21.2">TEENSY-4.0-FULL-BREAKOUT-PADS_PINS COPY123456</text>
<text x="268.4" y="26.9">1</text>
<text x="68.9" y="59.5">ADS1115 ADAfruit</text>
<text x="153.6" y="59.5">ADS1115 ADAfruit</text>
<text x="431.1" y="63.9">10k</text>
<text x="431.1" y="60.7">R11</text>
<text x="462.5" y="64.3">10k</text>
<text x="462.5" y="61">R10</text>
<text x="444.8" y="77">Q1</text>
<text x="432.9" y="80.8">BSS138_C27140738</text>
<text x="34" y="93.8">R40</text>
<text x="106.3" y="95.5">R2</text>
<text x="34" y="96.9">10k</text>
<text x="106.3" y="98.7">10k</text>
<text x="431.8" y="101.6">R8</text>
<text x="34" y="107.9">R1</text>
<text x="106.3" y="107.5">10k</text>
<text x="106.3" y="104.3">R3</text>
<text x="431.8" y="104.8">10k</text>
<text x="462.5" y="106.6">10k</text>
<text x="462.5" y="103.4">R9</text>
<text x="34" y="111.1">10k</text>
<text x="34" y="118.4">R4</text>
<text x="108.1" y="119.9">10k</text>
<text x="108.1" y="116.7">R6</text>
<text x="444.8" y="117.9">Q3</text>
<text x="34" y="121.6">10k</text>
<text x="106.3" y="125.5">R7</text>
<text x="432.9" y="121.8">BSS138_C27140738</text>
<text x="34" y="130.5">10k</text>
<text x="34" y="127.3">R5</text>
<text x="106.3" y="128.7">10k</text>
<text x="68.5" y="148.1">SN65HVD230 MODULE</text>
<text x="68.5" y="144.9">U1</text>
<text x="192.3" y="165.7">J1</text>
<text x="192.3" y="168.9">DT13-48PABCD-R015</text>
<text x="4.2" y="203.2">MAX31856 proper (with T+/-)</text>
<text x="37.1" y="199">U2</text>
<text x="311.1" y="207.8">680uF</text>
<text x="311.1" y="204.6">PC2</text>
<text x="326.8" y="209.5">LM2576SX-5.0</text>
<text x="326.8" y="206.3">PU36</text>
<text x="365.1" y="215.3">PL1</text>
<text x="365.1" y="218.5">33uH</text>
<text x="359.1" y="232.5">DSK120-K120</text>
<text x="359.1" y="229.3">PD2</text>
<text x="387" y="232.8">PC1</text>
<text x="387" y="236">220uF</text>
</g>
<g font-size="3.2" fill="#00f">
<text x="40.1" y="25">6</text>
<text x="40.1" y="28.5">5</text>
<text x="43.6" y="26.7">A-</text>
<text x="68.2" y="26.7">ALRT</text>
<text x="77.8" y="28.5">11</text>
<text x="77.8" y="25">12</text>
<text x="135.4" y="25">6</text>
<text x="135.4" y="28.5">5</text>
<text x="138.9" y="26.7">A-</text>
<text x="163.5" y="26.7">ALRT</text>
<text x="173" y="28.5">11</text>
<text x="173" y="25">12</text>
<text x="40.1" y="35.6">3</text>
<text x="43.6" y="30.3">A0</text>
<text x="67" y="30.3">ADDR</text>
<text x="77.8" y="35.6">9</text>
<text x="135.4" y="35.6">3</text>
<text x="138.9" y="30.3">A0</text>
<text x="162.3" y="30.3">ADDR</text>
<text x="173" y="35.6">9</text>
<text x="40.1" y="39.1">2</text>
<text x="43.6" y="37.3">A2</text>
<text x="43.6" y="40.9">A3</text>
<text x="69" y="40.9">GND</text>
<text x="70.2" y="37.3">SCL</text>
<text x="77.8" y="39.1">8</text>
<text x="135.4" y="39.1">2</text>
<text x="138.9" y="37.3">A2</text>
<text x="138.9" y="40.9">A3</text>
<text x="164.3" y="40.9">GND</text>
<text x="165.4" y="37.3">SCL</text>
<text x="173" y="39.1">8</text>
<text x="40.3" y="42.6">1</text>
<text x="43" y="44">A+</text>
<text x="71" y="44">VIN</text>
<text x="77.6" y="42.6">7</text>
<text x="135.6" y="42.6">1</text>
<text x="138.3" y="44">A+</text>
<text x="166.3" y="44">VIN</text>
<text x="172.9" y="42.6">7</text>
<text x="50.7" y="63.8">6</text>
<text x="54.2" y="65.5">A-</text>
<text x="78.8" y="65.5">ALRT</text>
<text x="88.4" y="63.8">12</text>
<text x="135.4" y="63.8">6</text>
<text x="138.9" y="65.5">A-</text>
<text x="163.5" y="65.5">ALRT</text>
<text x="173" y="63.8">12</text>
<text x="50.7" y="67.3">5</text>
<text x="54.2" y="69.1">A0</text>
<text x="77.6" y="69.1">ADDR</text>
<text x="88.4" y="67.3">11</text>
<text x="135.4" y="67.3">5</text>
<text x="138.9" y="69.1">A0</text>
<text x="162.3" y="69.1">ADDR</text>
<text x="173" y="67.3">11</text>
<text x="50.7" y="74.4">3</text>
<text x="50.7" y="77.9">2</text>
<text x="54.2" y="76.1">A2</text>
<text x="80.7" y="76.1">SCL</text>
<text x="88.4" y="77.9">8</text>
<text x="88.4" y="74.4">9</text>
<text x="135.4" y="74.4">3</text>
<text x="135.4" y="77.9">2</text>
<text x="138.9" y="76.1">A2</text>
<text x="165.4" y="76.1">SCL</text>
<text x="173" y="77.9">8</text>
<text x="173" y="74.4">9</text>
<text x="50.9" y="81.4">1</text>
<text x="53.6" y="82.8">A+</text>
<text x="54.2" y="79.7">A3</text>
<text x="79.6" y="79.7">GND</text>
<text x="81.6" y="82.8">VIN</text>
<text x="88.2" y="81.4">7</text>
<text x="135.6" y="81.4">1</text>
<text x="138.3" y="82.8">A+</text>
<text x="138.9" y="79.7">A3</text>
<text x="164.3" y="79.7">GND</text>
<text x="166.3" y="82.8">VIN</text>
<text x="172.9" y="81.4">7</text>
<text x="63.4" y="152.3">1</text>
<text x="66.9" y="154.1">3.3V</text>
<text x="63.4" y="159.4">3</text>
<text x="66.9" y="161.1">CTX</text>
<text x="63.4" y="162.9">4</text>
<text x="63.4" y="166.4">5</text>
<text x="66.9" y="164.7">CRX</text>
<text x="63.4" y="170">6</text>
<text x="66.9" y="168.2">CANH</text>
<text x="66.9" y="171.7">CANL</text>
<text x="68.4" y="206" transform="rotate(-90 68.4 206)">1</text>
<text x="75.5" y="206" transform="rotate(-90 75.5 206)">10</text>
<text x="54.4" y="214.4">4</text>
<text x="58.9" y="215.8">SCK</text>
<text x="69.8" y="214.3" transform="rotate(-90 69.8 214.3)">VIN</text>
<text x="76.9" y="213" transform="rotate(-90 76.9 213)">T+</text>
<text x="80.5" y="215.8">3.3</text>
<text x="88.2" y="214.4">2</text>
<text x="311.6" y="213.7">1</text>
<text x="316.8" y="215.1">VIN</text>
<text x="336.1" y="215.1">OUT</text>
<text x="346.1" y="213.7">2</text>
<text x="54.4" y="221.5">5</text>
<text x="88.2" y="221.5">8</text>
<text x="311.6" y="220.8">5</text>
<text x="346.1" y="220.8">4</text>
<text x="58.9" y="222.9">SDO</text>
<text x="80.2" y="222.9">FLT</text>
<text x="316.8" y="222.2">ON#/OFF</text>
<text x="338.9" y="222.2">FB</text>
<text x="346.1" y="227.8">6</text>
<text x="54.4" y="228.5">6</text>
<text x="58.9" y="229.9">SDI</text>
<text x="76.7" y="229.9">DRDY</text>
<text x="88.2" y="228.5">9</text>
<text x="336.6" y="229.2">TAB</text>
<text x="54.4" y="235.6">7</text>
<text x="58.9" y="237">CS</text>
<text x="69.8" y="242.3" transform="rotate(-90 69.8 242.3)">GND</text>
<text x="76.9" y="242.3" transform="rotate(-90 76.9 242.3)">T-</text>
<text x="68.4" y="246.8" transform="rotate(-90 68.4 246.8)">3</text>
<text x="75.5" y="248.8" transform="rotate(-90 75.5 248.8)">11</text>
</g>
<g font-size="3.2" fill="#009">
<text x="40.1" y="32">4</text>
<text x="43.6" y="33.8">A1</text>
<text x="69.5" y="33.8">SDA</text>
<text x="77.8" y="32">10</text>
<text x="135.4" y="32">4</text>
<text x="138.9" y="33.8">A1</text>
<text x="164.8" y="33.8">SDA</text>
<text x="173" y="32">10</text>
<text x="50.7" y="70.8">4</text>
<text x="88.4" y="70.8">10</text>
<text x="135.4" y="70.8">4</text>
<text x="173" y="70.8">10</text>
<text x="54.2" y="72.6">A1</text>
<text x="80.1" y="72.6">SDA</text>
<text x="138.9" y="72.6">A1</text>
<text x="164.8" y="72.6">SDA</text>
</g>
<g font-size="3.2">
<text x="63.4" y="155.9">2</text>
<text x="66.9" y="157.6">GND</text>
<text x="311.6" y="227.8">3</text>
<text x="316.8" y="229.2">GND</text>
</g>
<g font-size="2.1" fill="#a54b4b">
<text x="296.9" y="36.9" transform="rotate(-90 296.9 36.9)">D-</text>
<text x="302.2" y="36.9" transform="rotate(-90 302.2 36.9)">D+</text>
<text x="312.8" y="36.9" transform="rotate(-90 312.8 36.9)">VUSB</text>
<text x="298.7" y="47.2" transform="rotate(-90 298.7 47.2)">D-</text>
<text x="304" y="47.9" transform="rotate(-90 304 47.9)">D+</text>
<text x="318.7" y="45.7">VIN</text>
<text x="330.2" y="43.9">VIN</text>
<text x="330.2" y="47.5">AGND</text>
<text x="269.2" y="49.3">D0</text>
<text x="269.2" y="52.9">D1</text>
<text x="279.8" y="51.1">D0/RX1</text>
<text x="314.6" y="50.5" transform="rotate(-90 314.6 50.5)">VUSB</text>
<text x="317.8" y="49.2">GND</text>
<text x="319.1" y="52.4">3.3V</text>
<text x="330.2" y="51">3.3V@1</text>
<text x="269.2" y="56.4">D2</text>
<text x="269.2" y="59.9">D3</text>
<text x="279.8" y="54.6">D1/TX1</text>
<text x="279.8" y="58.1">D2</text>
<text x="294.2" y="58.8">TEENSY 4.0</text>
<text x="314.4" y="59.9">D22/A8</text>
<text x="314.4" y="56.4">D23/A9</text>
<text x="330.1" y="58.1">D22/A8</text>
<text x="330.1" y="54.6">D23/A9</text>
<text x="269.2" y="63.4">D4</text>
<text x="279.8" y="61.6">D3</text>
<text x="279.8" y="65.2">D4</text>
<text x="314.4" y="63.4">D21/A7</text>
<text x="330.1" y="65.2">D20/A6</text>
<text x="330.1" y="61.7">D21/A7</text>
<text x="269.2" y="67">D5</text>
<text x="269.2" y="70.5">D6</text>
<text x="279.8" y="68.7">D5</text>
<text x="308" y="70.5">D19/A5/SCL0</text>
<text x="314.4" y="66.9">D20/A6</text>
<text x="330.1" y="68.7">D19/A5</text>
<text x="269.2" y="74">D7</text>
<text x="269.2" y="77.6">D8</text>
<text x="279.8" y="72.2">D6</text>
<text x="279.8" y="75.8">D7/RX2</text>
<text x="307.6" y="77.5">D17/A3/SDA1</text>
<text x="307.6" y="74">D18/A4/SDA0</text>
<text x="330.1" y="75.8">D17/A3</text>
<text x="330.1" y="72.3">D18/A4</text>
<text x="269.2" y="81.1">D9</text>
<text x="279.8" y="79.3">D8/TX2</text>
<text x="279.8" y="82.8">D9</text>
<text x="308" y="81.1">D16/A2/SCL1</text>
<text x="330.1" y="82.8">D15/A1</text>
<text x="330.1" y="79.3">D16/A2</text>
<text x="267.9" y="84.6">D10</text>
<text x="267.9" y="88.1">D11</text>
<text x="279.8" y="86.3">D10/CS</text>
<text x="279.8" y="89.9">D11/MOSI</text>
<text x="314.4" y="84.6">D15/A1</text>
<text x="314.4" y="88.1">D14/A0</text>
<text x="330.1" y="89.9">D13/LED</text>
<text x="330.1" y="86.4">D14/A0</text>
<text x="267.9" y="91.7">D12</text>
<text x="279.8" y="93.4">D12/MISO</text>
<text x="295.1" y="90.8" transform="rotate(-90 295.1 90.8)">VBAT</text>
<text x="298.3" y="92.2" transform="rotate(-90 298.3 92.2)">3.3V</text>
<text x="302.2" y="90.8" transform="rotate(-90 302.2 90.8)">GND</text>
<text x="305.7" y="90.8" transform="rotate(-90 305.7 90.8)">PROGRAM</text>
<text x="307.7" y="91.6">D13/SCK/LED</text>
<text x="309.3" y="90.8" transform="rotate(-90 309.3 90.8)">ON/OFF</text>
<text x="267.9" y="98.7">D33</text>
<text x="279.8" y="100.5">D33/MCLK2</text>
<text x="311.8" y="101.9">D34/DAT1</text>
<text x="330.5" y="100.1">D34/DAT1</text>
<text x="267.9" y="105.8">D31</text>
<text x="267.9" y="102.2">D32</text>
<text x="279.8" y="107.5">D31/CTX3</text>
<text x="279.8" y="104">D32/OUT1B</text>
<text x="293.4" y="104" transform="rotate(-90 293.4 104)">VBAT</text>
<text x="296.9" y="106.8" transform="rotate(-90 296.9 106.8)">3.3V@2</text>
<text x="300.5" y="106.7" transform="rotate(-90 300.5 106.7)">GND@2</text>
<text x="307.5" y="106.7" transform="rotate(-90 307.5 106.7)">ON/OFF</text>
<text x="311.8" y="105.4">D35/DAT0</text>
<text x="330.2" y="107.4">GND</text>
<text x="330.5" y="103.7">D35/DAT0</text>
<text x="267.9" y="112.8">D29</text>
<text x="267.9" y="109.3">D30</text>
<text x="279.8" y="111">D30/CRX3</text>
<text x="304" y="109.1" transform="rotate(-90 304 109.1)">PROGRAM</text>
<text x="313.1" y="112.8">D36/CLK</text>
<text x="317.8" y="109.2">GND</text>
<text x="330.1" y="111.1">D36/CLK</text>
<text x="267.9" y="119.9">D27</text>
<text x="267.9" y="116.4">D28</text>
<text x="279.8" y="118.1">D28/RX7</text>
<text x="279.8" y="114.6">D29/TX7</text>
<text x="312.3" y="119.9">D37/CMD</text>
<text x="319.1" y="115.9">3.3V</text>
<text x="330.1" y="118.1">D37/CMD</text>
<text x="330.2" y="114.5">3.3V</text>
<text x="267.9" y="123.4">D26</text>
<text x="279.8" y="125.1">D26/A12</text>
<text x="279.8" y="121.6">D27/A13</text>
<text x="311.5" y="123.4">D38/DAT3</text>
<text x="330.1" y="121.6">D38/DAT3</text>
<text x="330.1" y="125.2">D39/DAT2</text>
<text x="267.9" y="130.5">D24</text>
<text x="267.9" y="126.9">D25</text>
<text x="279.8" y="128.7">D25/A11</text>
<text x="311.5" y="126.9">D39/DAT2</text>
<text x="279.8" y="132.2">D24/A10</text>
</g>
<g font-size="2.1" fill="#840000">
<text x="177.1" y="173.5">A1</text>
<text x="208.4" y="173.5">C1</text>
<text x="177.1" y="177">A2</text>
<text x="184.9" y="174.6">A1</text>
<text x="184.9" y="178.1">A2</text>
<text x="200.7" y="174.6">C1</text>
<text x="200.7" y="178.1">C2</text>
<text x="208.4" y="177">C2</text>
<text x="177.1" y="180.5">A3</text>
<text x="177.1" y="184">A4</text>
<text x="184.9" y="181.6">A3</text>
<text x="184.9" y="185.1">A4</text>
<text x="200.7" y="181.6">C3</text>
<text x="200.7" y="185.1">C4</text>
<text x="208.4" y="180.5">C3</text>
<text x="208.4" y="184">C4</text>
<text x="177.1" y="187.6">A5</text>
<text x="177.1" y="191.1">A6</text>
<text x="184.9" y="188.7">A5</text>
<text x="200.7" y="188.7">C5</text>
<text x="208.4" y="187.6">C5</text>
<text x="208.4" y="191.1">C6</text>
<text x="177.1" y="194.6">A7</text>
<text x="184.9" y="192.2">A6</text>
<text x="184.9" y="195.7">A7</text>
<text x="200.7" y="192.2">C6</text>
<text x="200.7" y="195.7">C7</text>
<text x="208.4" y="194.6">C7</text>
<text x="177.1" y="198.2">A8</text>
<text x="177.1" y="201.7">A9</text>
<text x="184.9" y="199.2">A8</text>
<text x="184.9" y="202.8">A9</text>
<text x="200.7" y="199.2">C8</text>
<text x="200.7" y="202.8">C9</text>
<text x="208.4" y="198.2">C8</text>
<text x="208.4" y="201.7">C9</text>
<text x="177.1" y="205.2">A10</text>
<text x="177.1" y="208.7">A11</text>
<text x="184.9" y="206.3">A10</text>
<text x="184.9" y="209.8">A11</text>
<text x="199.4" y="206.3">C10</text>
<text x="199.4" y="209.8">C11</text>
<text x="207.2" y="205.2">C10</text>
<text x="207.2" y="208.7">C11</text>
<text x="177.1" y="212.3">A12</text>
<text x="184.9" y="213.4">A12</text>
<text x="199.4" y="213.4">C12</text>
<text x="207.2" y="212.3">C12</text>
<text x="177.1" y="219.3">D1</text>
<text x="184.9" y="220.4">D1</text>
<text x="200.7" y="220.4">B1</text>
<text x="208.4" y="219.3">B1</text>
<text x="177.1" y="222.8">D2</text>
<text x="177.1" y="226.4">D3</text>
<text x="184.9" y="223.9">D2</text>
<text x="184.9" y="227.5">D3</text>
<text x="200.7" y="223.9">B2</text>
<text x="200.7" y="227.5">B3</text>
<text x="208.4" y="222.8">B2</text>
<text x="208.4" y="226.4">B3</text>
<text x="177.1" y="229.9">D4</text>
<text x="177.1" y="233.4">D5</text>
<text x="184.9" y="231">D4</text>
<text x="200.7" y="231">B4</text>
<text x="208.4" y="229.9">B4</text>
<text x="208.4" y="233.4">B5</text>
<text x="177.1" y="237">D6</text>
<text x="184.9" y="234.5">D5</text>
<text x="184.9" y="238.1">D6</text>
<text x="200.7" y="234.5">B5</text>
<text x="200.7" y="238.1">B6</text>
<text x="208.4" y="237">B6</text>
<text x="177.1" y="240.5">D7</text>
<text x="177.1" y="244">D8</text>
<text x="184.9" y="241.6">D7</text>
<text x="184.9" y="245.1">D8</text>
<text x="200.7" y="241.6">B7</text>
<text x="200.7" y="245.1">B8</text>
<text x="208.4" y="240.5">B7</text>
<text x="208.4" y="244">B8</text>
<text x="177.1" y="247.5">D9</text>
<text x="177.1" y="251.1">D10</text>
<text x="184.9" y="248.6">D9</text>
<text x="200.7" y="248.6">B9</text>
<text x="207.2" y="251.1">B10</text>
<text x="208.4" y="247.5">B9</text>
<text x="177.1" y="254.6">D11</text>
<text x="184.9" y="252.2">D10</text>
<text x="184.9" y="255.7">D11</text>
<text x="199.4" y="252.2">B10</text>
<text x="199.4" y="255.7">B11</text>
<text x="207.2" y="254.6">B11</text>
<text x="177.1" y="258.1">D12</text>
<text x="184.9" y="259.2">D12</text>
<text x="199.4" y="259.2">B12</text>
<text x="207.2" y="258.1">B12</text>
</g>
</svg>
